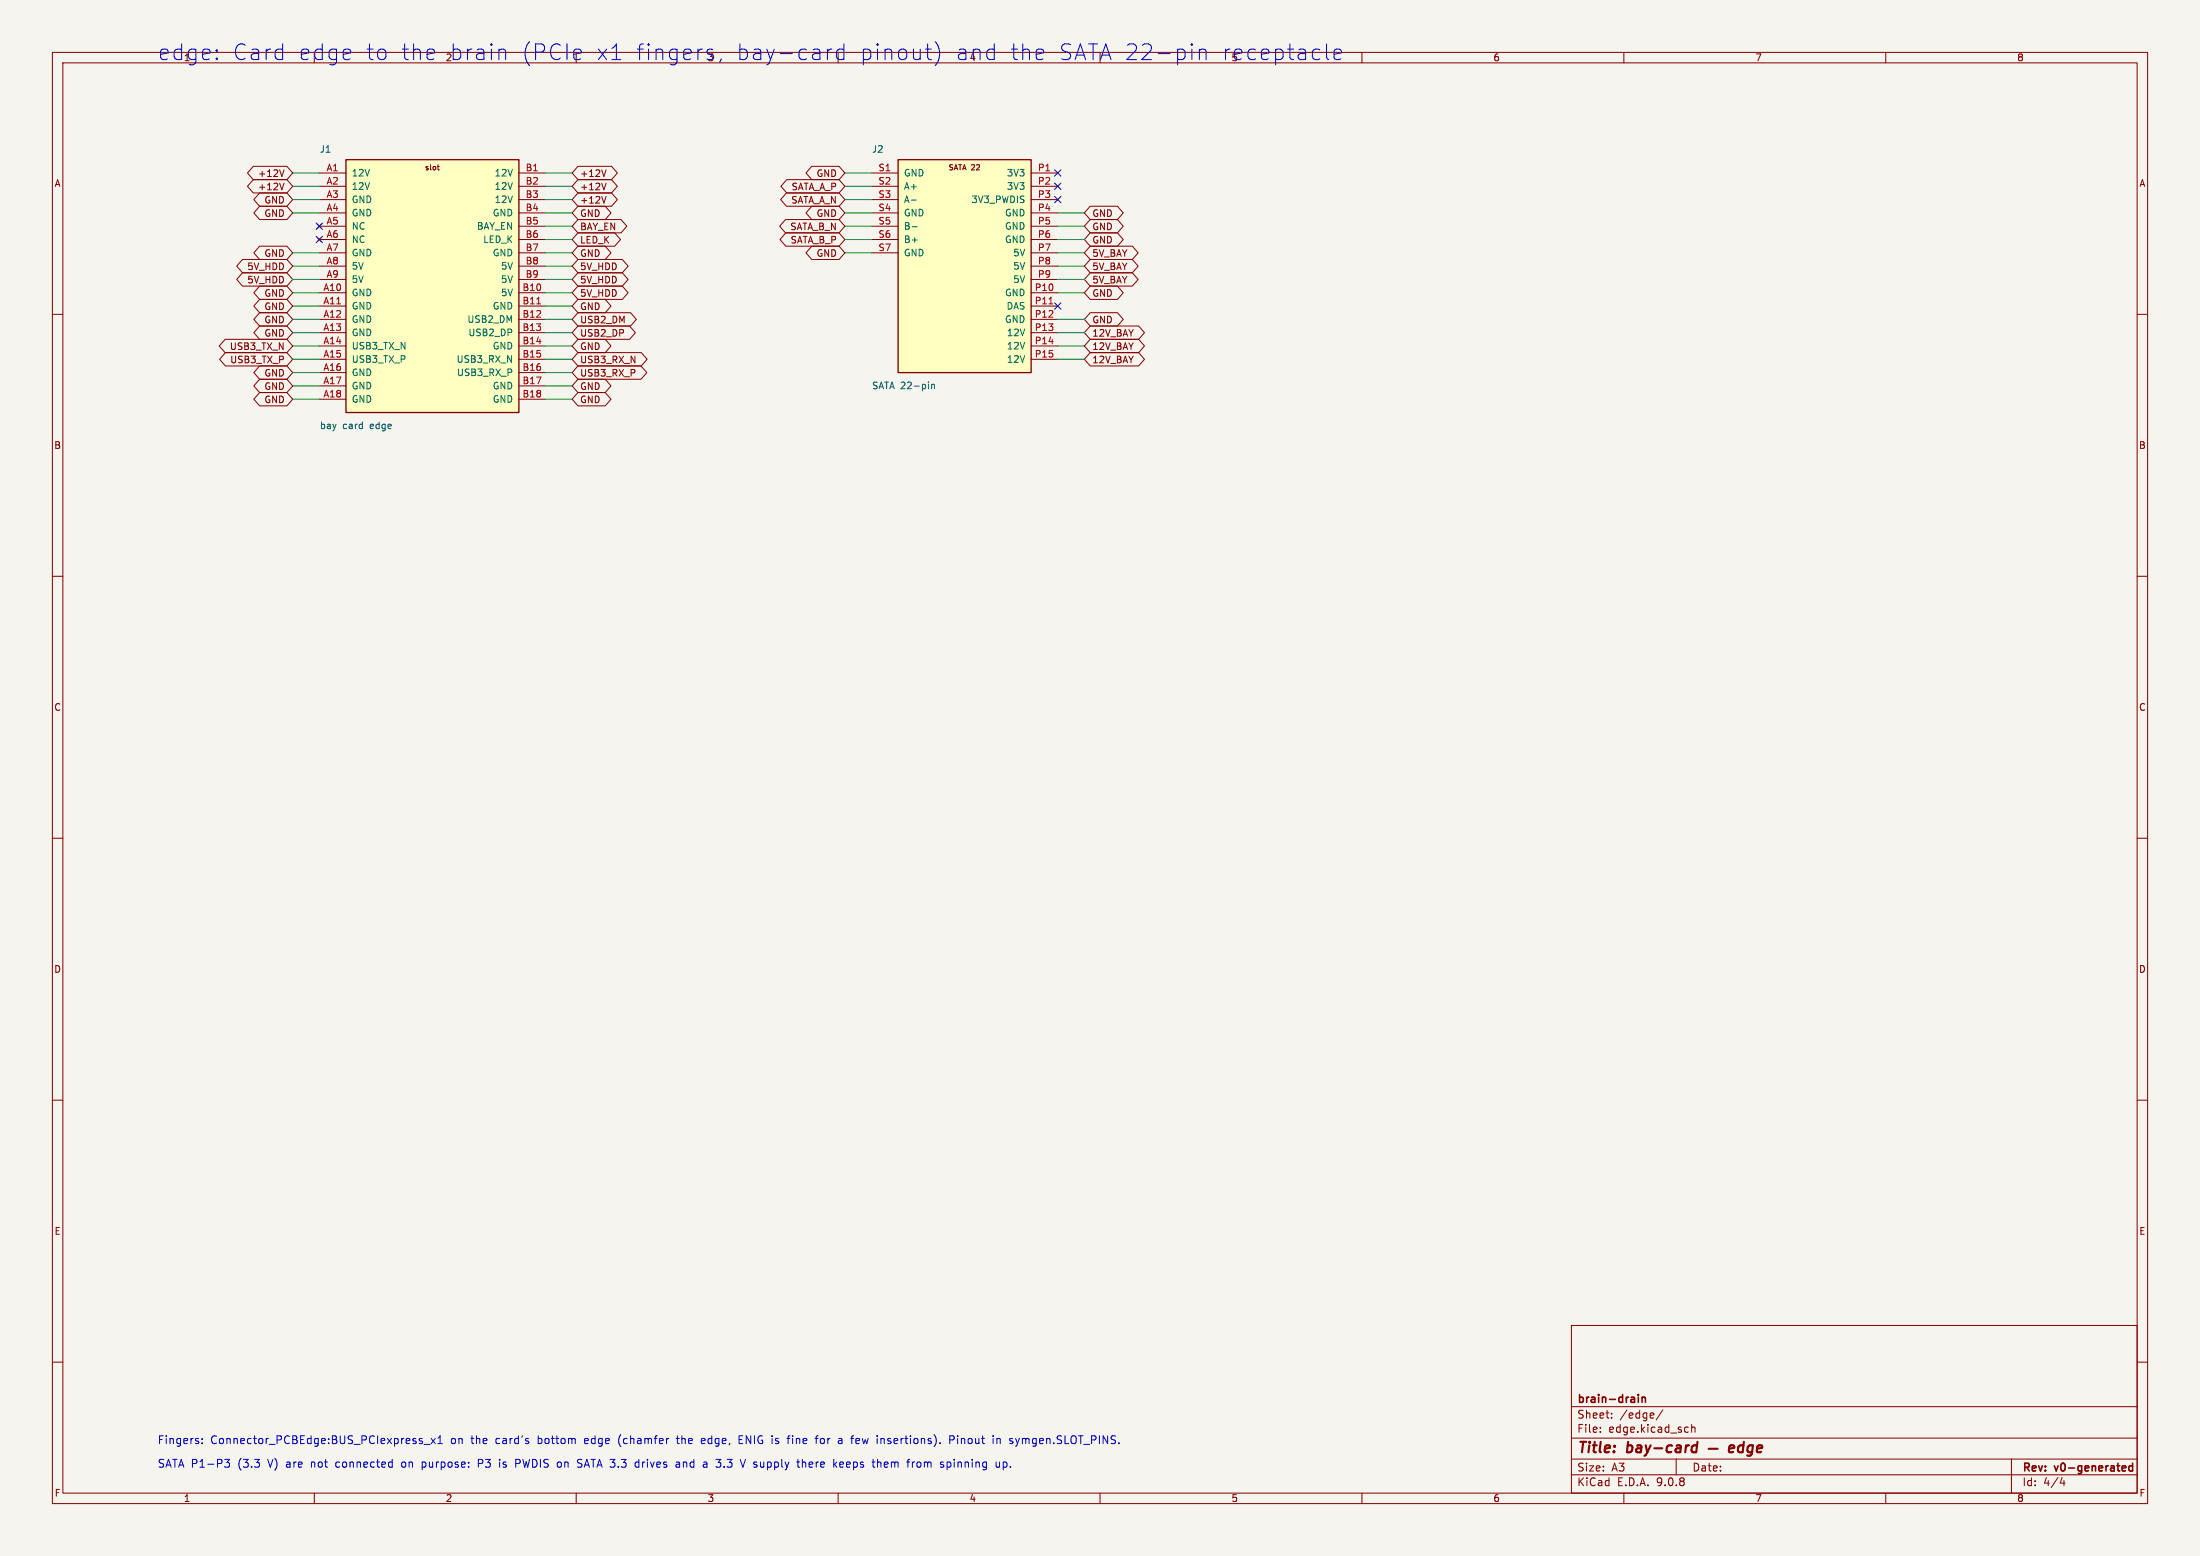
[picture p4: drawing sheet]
<svg xmlns="http://www.w3.org/2000/svg" width="420mm" height="297mm" viewBox="0 0 420 297" stroke-linecap="round" stroke-linejoin="round" font-family="sans-serif">
<path d="M0 0h420v297h-420z" fill="#f5f4ef" stroke="#f5f4ef" stroke-width=".19"/>
<g fill="none" stroke="#840000" stroke-width=".19">
<path d="M10 10h400v277h-400zM12 12h396v273h-396zM160 10v2M260 10v2M310 10v2M360 10v2M10 60h2M408 60h2M10 110h2M408 110h2M10 160h2M408 160h2"/>
<path d="M10 210h2M408 210h2M300 253h108v32h-108zM10 260h2M300 278.5h108M300 274.5h108M300 268.5h108M305.5 273.2v.2M305.5 272.5v.1M307.7 270.5v.2M307.7 269.8v.1M317.4 269.1l-1.2 1.9"/>
<path d="M320 278.5v3M322.2 272.4l.1 .1M322.3 273.3l-.1 .1M322.9 271.9v1.5M322.9 272.5l.3-.1 .3 .1 .1 .9M384 278.5v6.5M408 260h2M60 285v2M110 285v2M160 285v2M210 285v2M260 285v2"/>
<path d="M300 281.5h108M310 285v2M360 285v2M393.7 282l-.4 1.1h.9M394 282.6v1"/>
</g>
<path d="M312.8 266.2v.1M312.8 266.7v1M313.5 266.7v1M313.5 266.8l.2-.1 .3 .1 .1 .9M407.1 279.3v1.5M407.1 279.9l-.4-.1-.3 .3 .1 .6h.6" fill="none" stroke="#840000" stroke-width=".3"/>
<path d="M323.4 275.9l.6 .1M323.8 277.1l-.6 .1M324.1 275.2l-.3 2M326.2 276.5h1.7M330.1 276.5l1-.2-.1-.3h-.7l-.3 .9 .3 .3 .6-.1M332.8 276a.66 .66 0 0 0-1 .3v.5l.1 .3h.8M332.9 275.2l-.2 2M334.6 276a.66 .66 0 0 0-1 .3v.5l.1 .3h.8M334.6 275.9l-.2 1.6a.6 .6 0 0 1-.9 .3M335.4 276.5l1-.2-.1-.3h-.7l-.2 .9 .2 .3 .6-.1" fill="none" stroke="#840000" stroke-width=".4"/>
<path d="M171.4 30.5h25.4v40.6h-25.4z" fill="#ffffc2"/>
<path d="M171.4 30.5h25.4v40.6h-25.4z" fill="none" stroke="#840000" stroke-width=".25"/>
<g fill="none" stroke="#840000" stroke-width=".19">
<path d="M166.4 33h5M166.4 35.6h5M166.4 38.1h5M196.8 33h5.1M196.8 35.6h5.1M196.8 38.1h5.1M166.4 40.6h5M166.4 43.2h5M166.4 45.7h5M166.4 48.3h5M196.8 40.6h5.1M196.8 43.2h5.1"/>
<path d="M196.8 45.7h5.1M196.8 48.3h5.1M196.8 50.8h5.1M196.8 53.3h5.1M196.8 55.9h5.1M196.8 58.4h5.1M196.8 61h5.1M196.8 63.5h5.1M196.8 66h5.1M196.8 68.6h5.1"/>
</g>
<path d="M174 38.2h.9M174.1 43.3h1M177.9 73.4v.8M177.9 73.5l.1-.1h.3l.1 .8" fill="none" stroke="#006464" stroke-width=".19"/>
<path d="M200.3 58h.7" fill="none" stroke="#a90000" stroke-width=".19"/>
<path d="M66 30.5h33.1v48.2h-33.1z" fill="#ffffc2"/>
<path d="M66 30.5h33.1v48.2h-33.1z" fill="none" stroke="#840000" stroke-width=".25"/>
<g fill="none" stroke="#840000" stroke-width=".19">
<path d="M48.4 34.3h6.4l1.1 1.3-1.1 1.2h-6.4l-1.2-1.2zM48.4 31.7h6.4l1.1 1.3-1.1 1.3h-6.4l-1.2-1.3zM49.6 39.4h5.2l1.1 1.2-1.1 1.3h-5.2l-1.1-1.3zM49.6 36.8h5.2l1.1 1.3-1.1 1.3h-5.2l-1.1-1.3zM54.2 35l-.4 1.2M54.2 32.4l-.4 1.3M61 33h5M61 35.6h5M61 38.1h5M83.5 31.8h.4M83.6 32.3l.3 .1M99.1 33h5"/>
<path d="M99.1 35.6h5M99.1 38.1h5M110.3 39.4h5.2l1.1 1.2-1.1 1.3h-5.2l-1.1-1.3zM110.3 36.8h6.4l1.2 1.3-1.2 1.3h-6.4l-1.1-1.3zM110.3 34.3h6.4l1.2 1.3-1.2 1.2h-6.4l-1.1-1.2zM110.3 31.7h6.4l1.2 1.3-1.2 1.3h-6.4l-1.1-1.3zM115.7 37.5l-.4 1.3M115.7 35l-.4 1.2M115.7 32.4l-.4 1.3M150.1 36.8h10.1l1.1 1.3-1.1 1.3h-10.1l-1.1-1.3zM150.2 34.3h10l1.1 1.3-1.1 1.2h-10l-1.1-1.2zM155 31.7h5.2l1.1 1.3-1.1 1.3h-5.2l-1.1-1.3z"/>
<path d="M155 39.4h5.2l1.1 1.2-1.1 1.3h-5.2l-1.1-1.3zM208.1 39.4h5.2l1.1 1.2-1.1 1.3h-5.2l-1.1-1.3zM46.3 49.5h8.5l1.1 1.3-1.1 1.3h-8.5l-1.1-1.3zM46.3 52.1h8.5l1.1 1.2-1.1 1.3h-8.5l-1.1-1.3zM49.6 47h5.2l1.1 1.3-1.1 1.2h-5.2l-1.1-1.2zM49.6 54.6h5.2l1.1 1.3-1.1 1.3h-5.2l-1.1-1.3zM49.6 57.1h5.2l1.1 1.3-1.1 1.3h-5.2l-1.1-1.3zM49.6 59.7h5.2l1.1 1.3-1.1 1.2h-5.2l-1.1-1.2zM60.6 42.8l.7 .8M60.6 45.3l.7 .8M61 40.6h5M61 43.2h5"/>
<path d="M61 45.7h5M61 48.3h5M61 50.8h5M61 53.3h5M61 55.9h5M61 58.4h5M61.3 42.8l-.7 .8M61.3 45.3l-.7 .8M99.1 40.6h5M99.1 43.2h5M99.1 45.7h5M99.1 48.3h5"/>
<path d="M99.1 50.8h5M99.1 53.3h5M99.1 55.9h5M99.1 58.4h5M110.3 57.1h5.2l1.1 1.3-1.1 1.3h-5.2l-1.1-1.3zM110.3 59.7h10.1l1.1 1.3-1.1 1.2h-10.1l-1.1-1.2zM110.3 52.1h8.5l1.1 1.2-1.1 1.3h-8.5l-1.1-1.3zM110.3 49.5h8.5l1.1 1.3-1.1 1.3h-8.5l-1.1-1.3zM110.3 47h5.2l1.1 1.3-1.1 1.2h-5.2l-1.1-1.2zM110.3 44.4h7.1l1.1 1.3-1.1 1.3h-7.1l-1.1-1.3zM110.3 41.9h8.3l1.1 1.3-1.1 1.3h-8.3l-1.1-1.3zM110.3 54.6h8.5l1.1 1.3-1.1 1.3h-8.5l-1.1-1.3z"/>
<path d="M150 41.9h10.2l1.1 1.3-1.1 1.3h-10.2l-1.2-1.3zM150 44.4h10.2l1.1 1.3-1.1 1.3h-10.2l-1.1-1.3zM155 47h5.2l1.1 1.3-1.1 1.2h-5.2l-1.1-1.2zM208.1 44.4h5.2l1.1 1.3-1.1 1.3h-5.2l-1.1-1.3zM208.1 59.7h5.2l1.1 1.3-1.1 1.2h-5.2l-1.1-1.2zM208.1 54.6h5.2l1.1 1.3-1.1 1.3h-5.2l-1.1-1.3zM208.1 52.1h8.1l1.1 1.2-1.1 1.3h-8.1l-1.1-1.3zM208.1 49.5h8.1l1.1 1.3-1.1 1.3h-8.1l-1.1-1.3zM208.1 47h8.1l1.1 1.3-1.1 1.2h-8.1l-1.1-1.2zM208.1 41.9h5.2l1.1 1.3-1.1 1.3h-5.2l-1.1-1.3zM43 64.8h11.8l1.1 1.2-1.1 1.3h-11.8l-1.1-1.3zM43 67.3h11.8l1.1 1.3-1.1 1.3h-11.8l-1.1-1.3z"/>
<path d="M49.6 74.9h5.2l1.1 1.3-1.1 1.3h-5.2l-1.1-1.3zM49.6 72.4h5.2l1.1 1.3-1.1 1.2h-5.2l-1.1-1.2zM49.6 62.2h5.2l1.1 1.3-1.1 1.3h-5.2l-1.1-1.3zM49.6 69.8h5.2l1.1 1.3-1.1 1.3h-5.2l-1.1-1.3zM61 61h5M61 63.5h5M61 66h5M61 68.6h5M61 71.1h5M61 73.7h5M61 76.2h5M99.1 61h5"/>
<path d="M99.1 63.5h5M99.1 66h5M99.1 68.6h5M99.1 71.1h5M99.1 73.7h5M99.1 76.2h5M110.3 74.9h5.2l1.1 1.3-1.1 1.3h-5.2l-1.1-1.3zM110.3 72.4h5.2l1.1 1.3-1.1 1.2h-5.2l-1.1-1.2zM110.3 69.8h12.1l1.1 1.3-1.1 1.3h-12.1l-1.1-1.3zM110.3 67.3h12.1l1.1 1.3-1.1 1.3h-12.1l-1.1-1.3zM110.3 64.8h5.2l1.1 1.2-1.1 1.3h-5.2l-1.1-1.3zM110.3 62.2h9.9l1.1 1.3-1.1 1.3h-9.9l-1.1-1.3z"/>
<path d="M208.1 67.3h9.3l1.1 1.3-1.1 1.3h-9.3l-1.1-1.3zM208.1 64.8h9.3l1.1 1.2-1.1 1.3h-9.3l-1.1-1.3zM208.1 62.2h9.3l1.1 1.3-1.1 1.3h-9.3l-1.1-1.3z"/>
</g>
<path d="M102.5 58h.7" fill="none" stroke="#a90000" stroke-width=".19"/>
<g fill="none" stroke="#009600" stroke-width=".19">
<path d="M55.9 33h5.1M55.9 38.1h5.1M55.9 35.6h5.1M104.1 33h5.1M104.1 38.1h5.1M104.1 35.6h5.1M161.3 33h5.1M161.3 38.1h5.1M161.3 35.6h5.1M55.9 40.6h5.1M55.9 48.3h5.1M55.9 55.9h5.1"/>
<path d="M55.9 53.3h5.1M55.9 50.8h5.1M55.9 58.4h5.1M104.1 43.2h5.1M104.1 45.7h5.1M104.1 40.6h5.1M104.1 48.3h5.1M104.1 55.9h5.1M104.1 53.3h5.1M104.1 50.8h5.1M104.1 58.4h5.1M161.3 43.2h5.1"/>
<path d="M161.3 45.7h5.1M161.3 40.6h5.1M161.3 48.3h5.1M201.9 43.2h5.1M201.9 45.7h5.1M201.9 40.6h5.1M201.9 48.3h5.1M201.9 55.9h5.1M201.9 53.3h5.1M201.9 50.8h5.1M55.9 76.2h5.1M55.9 68.6h5.1"/>
<path d="M55.9 66h5.1M55.9 63.5h5.1M55.9 61h5.1M55.9 73.7h5.1M55.9 71.1h5.1M104.1 76.2h5.1M104.1 68.6h5.1M104.1 66h5.1M104.1 63.5h5.1M104.1 61h5.1M104.1 73.7h5.1M104.1 71.1h5.1"/>
<path d="M201.9 68.6h5.1M201.9 66h5.1M201.9 63.5h5.1M201.9 61h5.1"/>
</g>
<path d="M201.3 32.4l1.2 1.2M201.3 35l1.2 1.2M201.3 37.5l1.2 1.2M202.5 32.4l-1.2 1.2M202.5 35l-1.2 1.2M202.5 37.5l-1.2 1.2M60.4 45.1l1.2 1.2M60.4 42.6l1.2 1.2M61.6 45.1l-1.2 1.2M61.6 42.6l-1.2 1.2M201.3 57.8l1.2 1.2M202.5 57.8l-1.2 1.2" fill="none" stroke="#000084" stroke-width=".19"/>
<g fill="none" stroke="#0000c2" stroke-width=".19">
<path d="M95.4 9.5l.3-.1 .7 .1 .1 .3v1.6M110.5 9.4l.3 .1 .2 .6-1.5 .3M110.8 11.2l-.3 .2M116.8 11.4h1.7M136.1 9.5l-.3-.1-.7 .1-.1 .3 .1 .4M137.7 11.2l-.3 .6M158 9.4v2M158.8 9.4a.77 .77 0 0 0-.8 .5M161.1 9.5l-.9-.1-.4 .3-.1 .2v.9l.3 .4 .2 .2 .9-.2M161.1 8.4v3M176.7 9.4h1.1M177.1 8.4v2.5l.1 .3 .6 .2"/>
<path d="M178.5 7.9a3.4 3.4 0 0 1 0 4.6M188.7 9.5l.3-.1 .8 .1M188.7 11.2l.3 .2 .8-.2M198 9.5l.2-.1 .9 .1M198 11.2l.2 .2 .9-.2M199.2 10.1l-1.4 .3M225.1 9.4h.6l.4 .3 .1 .2v.9l-.1 .3-.4 .3h-.6M227.5 8.4v.3M227.5 9.4v2M227.5 8.4l-.1 .1 .1 .2M227.5 8.4l.2 .1-.2 .2M229 9.4v2"/>
<path d="M230.1 9.5a.81 .81 0 0 0-1.1 .2M251.1 9.4l.9 .1M252 11.2l-.9 .2M253.2 8.4v2.5l.2 .3 .3 .2M254.7 10.4l1.4-.3-.1-.6-.9-.1-.3 .1-.1 .3v1.1l.1 .3 .3 .2 .9-.2M38.6 275.4v.2M38.6 274.6v.2M42.9 278.6h.9l-.5 .5 .4 .2v.6l-.2 .2-.6-.2M76.7 279.2v.7M80.6 275.1v.4M80.6 280l.4 .1M80.6 279.1v1.5"/>
<path d="M81 275.7h1.1M81 279.1h-.4M82.3 274.6l.8 1M83.1 274.6l-.8 1M83.6 275.6h.9M83.6 274.5l.4-.4v1.5M91.3 279.3h.6M91.9 278.6h-.6v1.5M98.5 278.6h.5l.2 .1M99.2 279.2l-.2 .1h-.5M110.5 278.6h.6M110.5 279.3l.5 .1 .1 .4-.3 .3h-.3"/>
<path d="M118.2 274.5v1M121.8 279.1h.2M122 278.6v1.5M122 280l-.2 .1M129.1 274.6h.6M129.2 279.1h.3l.2 .2v.8M129.3 274.1v1.2l.2 .3M129.7 280l-.5 .1M129.7 279.4l-.5 .1M130.5 279.1v1M130.5 279.1v.1M134.4 274.6h-.3l-.2 .2 .1 .7 .4 .1"/>
<path d="M134.6 274.9l-.7 .2M141.1 274.8h.5M141.8 274.1h-.7v1.5h.7M153.4 279.1h.3l.1 .2v.8M155.6 274.6h.6M156.2 274.1h-.3M156.7 274.6l-.1 .2 .1 .7M160.5 274.6l.2 .2v.8M160.5 279.1h.5v.3l-.7 .2M160.7 275.5l-.5 .1M160.7 274.9l-.5 .1M161 280l-.5 .1"/>
<path d="M163.6 275.6h.3M163.6 274.6h.3M164.1 274.9l-.7 .2M168.4 274.6h.2l.2 .2v.8M169.3 279.1h-.3l-.2 .2 .1 .7 .4 .1M169.5 279.4l-.7 .2M175 279.3l.3-.2h.4l.1 .2-.1 .7-.4 .1-.3-.3M181.3 274.8h.7l.2-.2-.1-.4-.2-.1h-.6v1.5M181.4 279.1l.1 .2-.1 .7M182.2 278.6v.1M182.2 279.1v1M182.8 274.1v.1"/>
<path d="M182.8 274.6v1M190.3 274.7l.2-.1h.4l.1 1M190.3 274.6v1M191.5 279.1h.5l.2 .2-.1 .7h-.6M191.5 279.1v1.5M192.9 279.9v.2M193.9 274.6l.3 1M194.2 275.6l-.1 .3M194.6 274.6l-.4 1"/>
</g>
<g font-size="4.2" fill="#0000c2">
<text x="30" y="11.7">edge:</text>
<text x="44.1" y="11.7">Card</text>
<text x="56.6" y="11.7">edge</text>
<text x="69.3" y="11.7">to</text>
<text x="75.9" y="11.7">the</text>
<text x="85" y="11.7">brain</text>
<text x="98.6" y="11.7">(PCIe</text>
<text x="112.7" y="11.7">x1</text>
<text x="120.1" y="11.7">fingers,</text>
<text x="139.1" y="11.7">bay-card</text>
<text x="162.6" y="11.7">pinout)</text>
<text x="180.7" y="11.7">and</text>
<text x="191" y="11.7">the</text>
<text x="200.1" y="11.7">SATA 22-pin</text>
<text x="231" y="11.7">receptacle</text>
</g>
<g font-size="2.8" fill="#840000">
<text x="301" y="277.9">Title:</text>
<text x="310.6" y="277.9">bay-card</text>
</g>
<g font-size="2.1" fill="#840000">
<text x="301" y="268.2">brain-drain</text>
<text x="301" y="273.7">File:</text>
<text x="301" y="271">Sheet:</text>
<text x="307.1" y="273.7">edge.kicad_sch</text>
<text x="309.2" y="271">/edge/</text>
<text x="301" y="281.1">Size:</text>
<text x="307.6" y="281.1">A3</text>
<text x="323" y="281.1">Date:</text>
<text x="386" y="281.3">Rev:</text>
<text x="392.4" y="281.3">v0-generated</text>
<text x="301" y="283.9">KiCad</text>
<text x="308.7" y="283.9">E.D.A.</text>
<text x="316.3" y="283.9">9.0.8</text>
<text x="386" y="283.9">Id:</text>
<text x="390.1" y="283.9">4/4</text>
</g>
<g font-size="2.1" fill="#0000c2">
<text x="30" y="275.7">Fingers:</text>
<text x="40.2" y="275.7">Connector_PCBEdge:BUS_PCIexpress_x1</text>
<text x="86.1" y="275.7">on</text>
<text x="90.1" y="275.7">the</text>
<text x="94.9" y="275.7">card's</text>
<text x="103.1" y="275.7">bottom</text>
<text x="112.2" y="275.7">edge</text>
<text x="118.7" y="275.7">(chamfer</text>
<text x="130.1" y="275.7">the</text>
<text x="134.9" y="275.7">edge,</text>
<text x="142.2" y="275.7">ENIG is</text>
<text x="151.9" y="275.7">fine</text>
<text x="157.4" y="275.7">for</text>
<text x="161.8" y="275.7">a</text>
<text x="164.5" y="275.7">few</text>
<text x="169.5" y="275.7">insertions).</text>
<text x="183.5" y="275.7">Pinout</text>
<text x="192" y="275.7">in</text>
<text x="195.3" y="275.7">symgen.SLOT_PINS.</text>
<text x="30" y="280.2">SATA P1-P3</text>
<text x="45.5" y="280.2">(3.3</text>
<text x="51.3" y="280.2">V)</text>
<text x="54.9" y="280.2">are</text>
<text x="59.8" y="280.2">not</text>
<text x="64.7" y="280.2">connected</text>
<text x="77.4" y="280.2">on</text>
<text x="81.4" y="280.2">purpose:</text>
<text x="92.3" y="280.2">P3</text>
<text x="96.5" y="280.2">is</text>
<text x="99.7" y="280.2">PWDIS on</text>
<text x="111.9" y="280.2">SATA 3.3</text>
<text x="123.2" y="280.2">drives</text>
<text x="131.2" y="280.2">and</text>
<text x="136.5" y="280.2">a</text>
<text x="139.2" y="280.2">3.3</text>
<text x="144.1" y="280.2">V supply</text>
<text x="155.2" y="280.2">there</text>
<text x="162.2" y="280.2">keeps</text>
<text x="169.8" y="280.2">them</text>
<text x="176.6" y="280.2">from</text>
<text x="183.1" y="280.2">spinning</text>
</g>
<g font-size="1.8" fill="#0000c2">
<text x="35" y="11.9">1</text>
<text x="135" y="11.9">3</text>
<text x="235" y="11.9">5</text>
</g>
<g font-size="1.8" fill="#840000">
<text x="85" y="11.9">2</text>
<text x="185" y="11.9">4</text>
<text x="285" y="11.9">6</text>
<text x="335" y="11.9">7</text>
<text x="385" y="11.9">8</text>
<text x="10.3" y="35.9">A</text>
<text x="49.2" y="34">+12V</text>
<text x="110.6" y="34">+12V</text>
<text x="155.8" y="34">GND</text>
<text x="408.3" y="35.9">A</text>
<text x="49.2" y="36.5">+12V</text>
<text x="50.4" y="41.6">GND</text>
<text x="50.4" y="39.1">GND</text>
<text x="110.6" y="41.6">GND</text>
<text x="110.6" y="39.1">+12V</text>
<text x="110.6" y="36.5">+12V</text>
<text x="150.9" y="39.1">SATA_A_N</text>
<text x="151" y="36.5">SATA_A_P</text>
<text x="155.8" y="41.6">GND</text>
<text x="208.4" y="41.6">GND</text>
<text x="110.6" y="46.7">LED_K</text>
<text x="110.6" y="44.1">BAY_EN</text>
<text x="150.8" y="44.1">SATA_B_N</text>
<text x="150.8" y="46.7">SATA_B_P</text>
<text x="208.4" y="46.7">GND</text>
<text x="208.4" y="44.1">GND</text>
<text x="47.1" y="51.8">5V_HDD</text>
<text x="50.4" y="49.2">GND</text>
<text x="110.6" y="51.8">5V_HDD</text>
<text x="110.6" y="49.2">GND</text>
<text x="155.8" y="49.2">GND</text>
<text x="208.4" y="51.8">5V_BAY</text>
<text x="208.4" y="49.2">5V_BAY</text>
<text x="47.1" y="54.3">5V_HDD</text>
<text x="50.4" y="56.8">GND</text>
<text x="50.4" y="59.4">GND</text>
<text x="110.6" y="59.4">GND</text>
<text x="110.6" y="54.3">5V_HDD</text>
<text x="110.6" y="56.8">5V_HDD</text>
<text x="208.4" y="56.8">GND</text>
<text x="208.4" y="54.3">5V_BAY</text>
<text x="50.4" y="61.9">GND</text>
<text x="50.4" y="64.5">GND</text>
<text x="110.6" y="64.5">USB2_DP</text>
<text x="110.6" y="61.9">USB2_DM</text>
<text x="208.4" y="64.5">12V_BAY</text>
<text x="208.4" y="61.9">GND</text>
<text x="43.8" y="67">USB3_TX_N</text>
<text x="43.8" y="69.5">USB3_TX_P</text>
<text x="110.6" y="69.5">USB3_RX_N</text>
<text x="110.6" y="67">GND</text>
<text x="208.4" y="69.5">12V_BAY</text>
<text x="208.4" y="67">12V_BAY</text>
<text x="50.4" y="77.2">GND</text>
<text x="50.4" y="74.6">GND</text>
<text x="50.4" y="72.1">GND</text>
<text x="110.6" y="77.2">GND</text>
<text x="110.6" y="74.6">GND</text>
<text x="110.6" y="72.1">USB3_RX_P</text>
<text x="10.3" y="85.9">B</text>
<text x="408.2" y="85.9">B</text>
<text x="10.3" y="135.9">C</text>
<text x="408.2" y="135.9">C</text>
<text x="10.3" y="185.9">D</text>
<text x="408.2" y="185.9">D</text>
<text x="10.3" y="235.9">E</text>
<text x="408.3" y="235.9">E</text>
<text x="10.3" y="285.9">F</text>
<text x="35" y="286.9">1</text>
<text x="85" y="286.9">2</text>
<text x="135" y="286.9">3</text>
<text x="185" y="286.9">4</text>
<text x="235" y="286.9">5</text>
<text x="285" y="286.9">6</text>
<text x="335" y="286.9">7</text>
<text x="385" y="286.9">8</text>
<text x="408.3" y="285.9">F</text>
</g>
<g font-size="1.8" fill="#006464">
<text x="61" y="29.3">J1</text>
<text x="166.4" y="29.3">J2</text>
<text x="67.1" y="33.9">12V</text>
<text x="94.3" y="33.9">12V</text>
<text x="172.5" y="33.9">GND</text>
<text x="192.1" y="33.9">3V3</text>
<text x="67.1" y="36.4">12V</text>
<text x="67.1" y="39">GND</text>
<text x="67.1" y="41.5">GND</text>
<text x="94" y="41.5">GND</text>
<text x="94.3" y="36.4">12V</text>
<text x="94.3" y="39">12V</text>
<text x="172.5" y="36.4">A+</text>
<text x="172.5" y="39">A-</text>
<text x="172.5" y="41.5">GND</text>
<text x="185.3" y="39">3V3_PWDIS</text>
<text x="191.8" y="41.5">GND</text>
<text x="192.1" y="36.4">3V3</text>
<text x="67.1" y="44">NC</text>
<text x="67.1" y="46.6">NC</text>
<text x="90.9" y="44">BAY_EN</text>
<text x="92.2" y="46.6">LED_K</text>
<text x="172.5" y="44">B-</text>
<text x="172.5" y="46.6">B+</text>
<text x="191.8" y="44">GND</text>
<text x="191.8" y="46.6">GND</text>
<text x="67.1" y="49.1">GND</text>
<text x="67.1" y="51.7">5V</text>
<text x="94" y="49.1">GND</text>
<text x="95.5" y="51.7">5V</text>
<text x="172.5" y="49.1">GND</text>
<text x="193.3" y="49.1">5V</text>
<text x="193.3" y="51.7">5V</text>
<text x="67.1" y="54.2">5V</text>
<text x="67.1" y="56.7">GND</text>
<text x="67.1" y="59.3">GND</text>
<text x="94" y="59.3">GND</text>
<text x="95.5" y="54.2">5V</text>
<text x="95.5" y="56.7">5V</text>
<text x="191.8" y="56.7">GND</text>
<text x="192.1" y="59.3">DAS</text>
<text x="193.3" y="54.2">5V</text>
<text x="67.1" y="61.8">GND</text>
<text x="67.1" y="64.4">GND</text>
<text x="89.1" y="61.8">USB2_DM</text>
<text x="89.3" y="64.4">USB2_DP</text>
<text x="191.8" y="61.8">GND</text>
<text x="192.1" y="64.4">12V</text>
<text x="67.1" y="66.9">USB3_TX_N</text>
<text x="67.1" y="69.4">USB3_TX_P</text>
<text x="67.1" y="72">GND</text>
<text x="87.1" y="69.4">USB3_RX_N</text>
<text x="87.1" y="72">USB3_RX_P</text>
<text x="94" y="66.9">GND</text>
<text x="192.1" y="66.9">12V</text>
<text x="192.1" y="69.4">12V</text>
<text x="67.1" y="74.5">GND</text>
<text x="67.1" y="77.1">GND</text>
<text x="94" y="74.5">GND</text>
<text x="94" y="77.1">GND</text>
<text x="166.4" y="74.5">SATA 22-pin</text>
<text x="61" y="82.1">bay</text>
<text x="65.4" y="82.1">card</text>
<text x="70.7" y="82.1">edge</text>
</g>
<g font-size="1.8" fill="#a90000">
<text x="62.2" y="32.8">A1</text>
<text x="62.2" y="35.3">A2</text>
<text x="100.3" y="32.8">B1</text>
<text x="100.3" y="35.3">B2</text>
<text x="167.6" y="32.8">S1</text>
<text x="167.6" y="35.3">S2</text>
<text x="198" y="32.8">P1</text>
<text x="198" y="35.3">P2</text>
<text x="62.2" y="37.8">A3</text>
<text x="62.2" y="40.4">A4</text>
<text x="100.3" y="37.8">B3</text>
<text x="100.3" y="40.4">B4</text>
<text x="167.6" y="37.8">S3</text>
<text x="167.6" y="40.4">S4</text>
<text x="198" y="37.8">P3</text>
<text x="198" y="40.4">P4</text>
<text x="62.2" y="42.9">A5</text>
<text x="62.2" y="45.5">A6</text>
<text x="100.3" y="42.9">B5</text>
<text x="100.3" y="45.5">B6</text>
<text x="167.6" y="42.9">S5</text>
<text x="167.6" y="45.5">S6</text>
<text x="198" y="42.9">P5</text>
<text x="198" y="45.5">P6</text>
<text x="62.2" y="48">A7</text>
<text x="62.2" y="50.5">A8</text>
<text x="62.2" y="53.1">A9</text>
<text x="100.3" y="48">B7</text>
<text x="100.3" y="50.5">B8</text>
<text x="100.3" y="53.1">B9</text>
<text x="167.6" y="48">S7</text>
<text x="198" y="48">P7</text>
<text x="198" y="50.5">P8</text>
<text x="198" y="53.1">P9</text>
<text x="61.6" y="55.6">A10</text>
<text x="61.6" y="58.2">A11</text>
<text x="99.7" y="55.6">B10</text>
<text x="99.7" y="58.2">B11</text>
<text x="197.4" y="55.6">P10</text>
<text x="197.4" y="58.2">P11</text>
<text x="61.6" y="60.7">A12</text>
<text x="61.6" y="63.2">A13</text>
<text x="61.6" y="65.8">A14</text>
<text x="99.7" y="60.7">B12</text>
<text x="99.7" y="63.2">B13</text>
<text x="99.7" y="65.8">B14</text>
<text x="197.4" y="60.7">P12</text>
<text x="197.4" y="63.2">P13</text>
<text x="197.4" y="65.8">P14</text>
<text x="61.6" y="68.3">A15</text>
<text x="61.6" y="70.9">A16</text>
<text x="99.7" y="68.3">B15</text>
<text x="99.7" y="70.9">B16</text>
<text x="197.4" y="68.3">P15</text>
<text x="61.6" y="73.4">A17</text>
<text x="61.6" y="75.9">A18</text>
<text x="99.7" y="73.4">B17</text>
<text x="99.7" y="75.9">B18</text>
</g>
<g font-size="1.4" fill="#840000">
<text x="81" y="32.7">slot</text>
<text x="181" y="32.7">SATA 22</text>
</g>
</svg>
